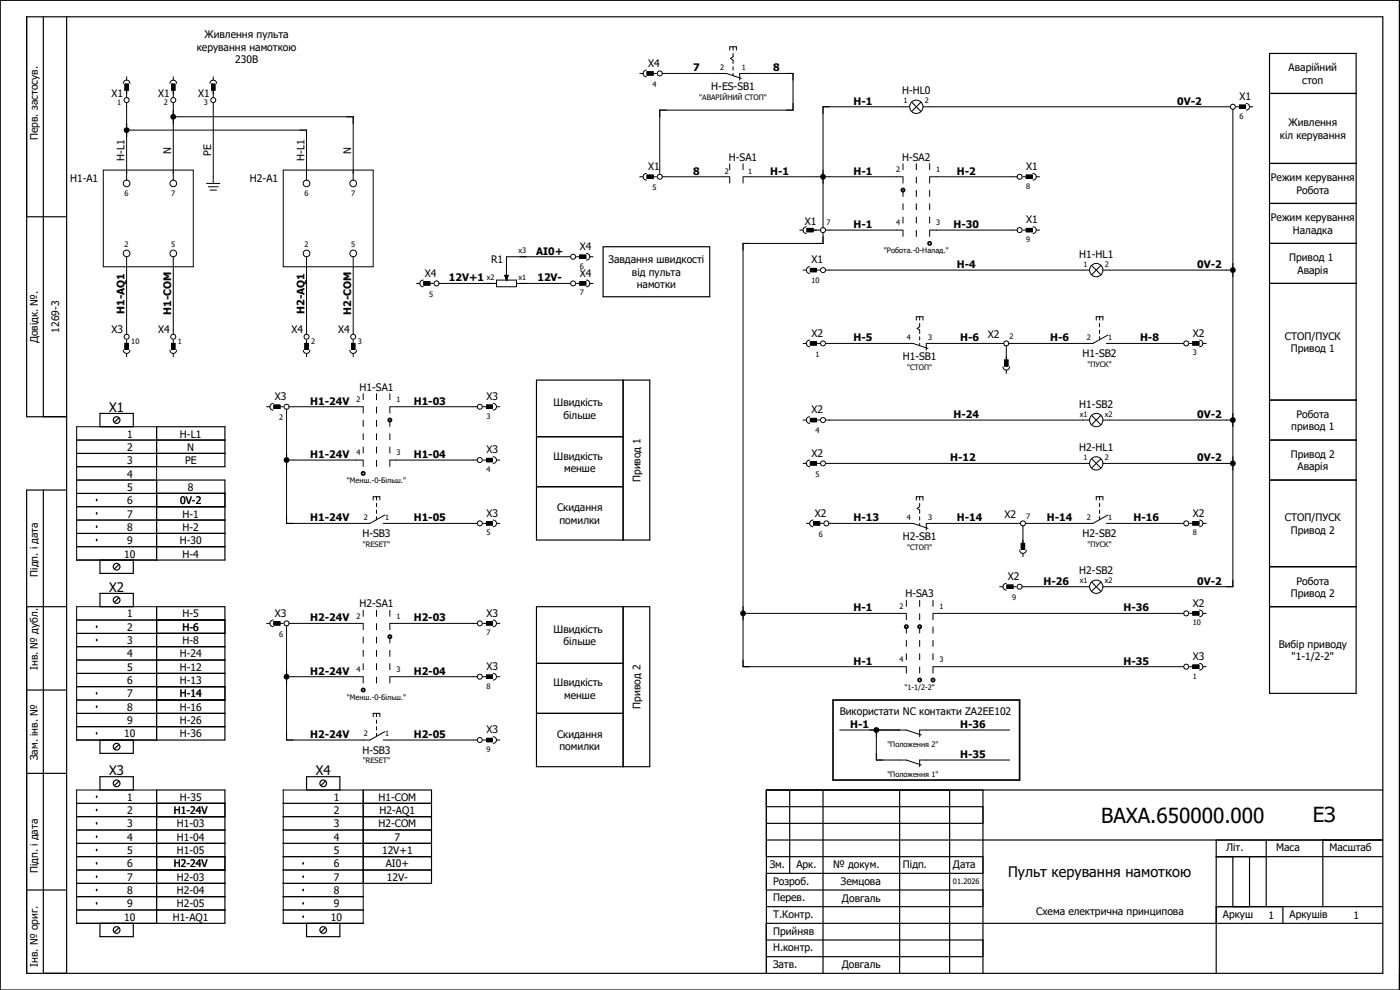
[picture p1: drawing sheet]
<svg xmlns="http://www.w3.org/2000/svg" width="420mm" height="297mm" viewBox="0 0 420 297" stroke-linecap="round" stroke-linejoin="round" font-family="sans-serif">
<g fill="none" stroke="#000" stroke-width=".35">
<path d="M0 0h420v297h-420zM13 5v120M20 5v287M381 16h26v192h-26zM381 28h26M381 49h26M8 65h12M181 74h32v15h-32zM381 61h26M381 73h26M381 85h26M161 114h34v48h-34z"/>
<path d="M187 114v48M20 125h-12v-120h407v287h-407v-145h12M30 124h10v4h-10zM35.6 125.4l-1.2 1.3M47 128h20.5v12h-20.5zM47 132h20.5M47 136h20.5M161 131h26M381 132h26M381 120h26M13 147v145M47 148h20.5"/>
<path d="M47 152h20.5M47 156h20.5M161 146h26M381 144h26M23 168h44.5v-24h-20.5v24M30 178h10v4h-10zM30 168v4h10v-4M35.6 169.4l-1.2 1.3M35.6 179.4l-1.2 1.3M47 160h20.5M47 164h20.5M381 170h26"/>
<path d="M8 182h12M47 186h20.5M47 190h20.5M47 194h20.5M47 198h20.5M161 182h34v48h-34zM161 199h26M187 182v48M381 182h26M8 207h12M47 202h20.5M47 206h20.5"/>
<path d="M47 210h20.5M47 214h20.5M47 218h20.5M161 214h26M8 232h12M23 222h44.5v-40h-20.5v40M30 233h10v4h-10zM30 222v4h10v-4M35.6 223.4l-1.2 1.3M35.6 234.4l-1.2 1.3M92 233h10v4h-10zM97.6 234.4l-1.2 1.3"/>
<path d="M109 237h20.5v28h-20.5zM237 237v25M247 237v55M270 237v55M285 237v55M295 237v55M415 237h-185v55M47 257h20.5M47 241h20.5M47 245h20.5M47 249h20.5M47 253h20.5"/>
<path d="M109 257h20.5M109 241h20.5M109 245h20.5M109 249h20.5M109 253h20.5M230 252h185M230 242h65M230 247h65M230 257h65M365 257h50M365 252v40M370 257v15"/>
<path d="M375 257v15M380 252v20M397 252v20M8 267h12M23 277h44.5v-40h-20.5v40M30 277v4h10v-4M35.6 278.4l-1.2 1.3M47 261h20.5M47 265h20.5M47 269h20.5M47 273h20.5M85 277h24"/>
<path d="M92 277v4h10v-4M97.6 278.4l-1.2 1.3M109 261h20.5M230 277h185M230 262h65M230 267h65M230 272h65M365 272h50M385 272v5M230 282h65M230 287h65"/>
<circle cx="35" cy="126" r="1"/>
<circle cx="35" cy="170" r="1"/>
<circle cx="35" cy="180" r="1"/>
<circle cx="35" cy="235" r="1"/>
<circle cx="35" cy="224" r="1"/>
<circle cx="97" cy="235" r="1"/>
<circle cx="35" cy="279" r="1"/>
<circle cx="97" cy="279" r="1"/>
</g>
<g fill="none" stroke="#000" stroke-width=".3">
<path d="M219 15v-1h2v1M220 16v1l-.8 .5 .8 .5v1M220 14v1M37 25a1 1 0 0 1 1-1 1 1 0 0 1 1 1M37.5 25.2h1v1.8h-1zM38 39h54v15M38 23v1M38 27v2.3M38 30.8v23.2M51 25a1 1 0 0 1 1-1 1 1 0 0 1 1 1M51.5 25.2h1v1.8h-1zM52 35h54v19"/>
<path d="M52 23v1M52 27v2.3M52 30.8v23.2M63 25a1 1 0 0 1 1-1 1 1 0 0 1 1 1M63.5 25.2h1v1.8h-1zM64 23v1M64 27v2.3M64 30.8v24.2M192 22h1M194 21a1 1 0 0 0-1 1 1 1 0 0 0 1 1M194.2 21.5h1.8v1h-1.8zM196 22h1"/>
<path d="M198.8 22h19.2l4.5 1.5M220 20v1M220 22v.7M222 24v-2h16v11h-40v19M273 32h-26v36.3M273.6 30.6l2.8 2.8M276.4 30.6l-2.8 2.8M277 32h92.2M370 32.8v143.2h-39M371 32h1M372 31.5h1.8v1h-1.8zM374 31a1 1 0 0 1 1 1 1 1 0 0 1-1 1"/>
<path d="M375 32h1M31 51h27v29h-27zM62 55h4M62.5 56h3M63 57h2M85 51h27v29h-27zM192 53h1M194 52a1 1 0 0 0-1 1 1 1 0 0 0 1 1M194.2 52.5h1.8v1h-1.8zM196 53h1M198.8 53h20.2M223 53h48"/>
<path d="M279 53h26.3M307 53h1M308 52.5h1.8v1h-1.8zM310 52a1 1 0 0 1 1 1 1 1 0 0 1-1 1M311 53h1M38 77v23.3M52 77v23.3M92 77v23.3M106 77v23.3M171.2 77h-19.2v7M173 77h1M174 76.5h1.8v1h-1.8z"/>
<path d="M176 76a1 1 0 0 1 1 1 1 1 0 0 1-1 1M177 77h1M240 69h1M242 68a1 1 0 0 0-1 1 1 1 0 0 0 1 1M242.2 68.5h1.8v1h-1.8zM244 69h2.2M247 69.8v3.2h-24v127h49M247.8 69h23.2M279 69h26.3M307 69h1M308 68.5h1.8v1h-1.8zM310 68a1 1 0 0 1 1 1 1 1 0 0 1-1 1"/>
<path d="M311 69h1M327.6 79.6l2.8 2.8M330.4 79.6l-2.8 2.8M125 85h1M127 84a1 1 0 0 0-1 1 1 1 0 0 0 1 1M127.2 84.5h1.8v1h-1.8zM129 85h1M131.8 85h17.2M149 84h6v2h-6zM151.5 82.6h1l-.5 1.4zM152 84h.1M155 85h16.2"/>
<path d="M173 85h1M174 84.5h1.8v1h-1.8zM176 84a1 1 0 0 1 1 1 1 1 0 0 1-1 1M177 85h1M241 81h1M243 80a1 1 0 0 0-1 1 1 1 0 0 0 1 1M243.2 80.5h1.8v1h-1.8zM245 81h1M247.8 81h79.2M275 96v-1h2v1M276 97v1l-.8 .5 .8 .5v1M276 95v1"/>
<path d="M329 96v-1h2v1M330 95v1M330 97v1M330 99v1M331 81h39M37 105a1 1 0 0 0 1 1 1 1 0 0 0 1-1M37.5 103h1v1.8h-1zM38 102v1M38 106v1M51 105a1 1 0 0 0 1 1 1 1 0 0 0 1-1M51.5 103h1v1.8h-1zM52 102v1"/>
<path d="M52 106v1M91 105a1 1 0 0 0 1 1 1 1 0 0 0 1-1M91.5 103h1v1.8h-1zM92 102v1M92 106v1M105 105a1 1 0 0 0 1 1 1 1 0 0 0 1-1M105.5 103h1v1.8h-1zM106 102v1M106 106v1M241 103h1M243 102a1 1 0 0 0-1 1 1 1 0 0 0 1 1M243.2 102.5h1.8v1h-1.8z"/>
<path d="M245 103h1M247.8 103h26.2l4.5 1.5M276 101v1M276 103v.7M301 110a1 1 0 0 0 1 1 1 1 0 0 0 1-1M301.3 103h-23.3v2M301.5 108h1v1.8h-1zM302 103.8v4.2M302 111v1M330 101v.9M332 103h23.3M332.5 100.5l-4.5 2.5h-25.2"/>
<path d="M357 103h1M358 102.5h1.8v1h-1.8zM360 102a1 1 0 0 1 1 1 1 1 0 0 1-1 1M361 103h1M23 132h24M23 128h24v40h-24zM23 136h24M80 122h1M82 121a1 1 0 0 0-1 1 1 1 0 0 0 1 1M82.2 121.5h1.8v1h-1.8zM84 122h1M86 122.8v34.2h25l4.5-2.5"/>
<path d="M86 138h23M86.8 122h22.2M117 138h26.2M117 122h26.2M145 138h1M145 122h1M146 137.5h1.8v1h-1.8zM146 121.5h1.8v1h-1.8zM148 121a1 1 0 0 1 1 1 1 1 0 0 1-1 1M148 137a1 1 0 0 1 1 1 1 1 0 0 1-1 1M149 138h1M149 122h1"/>
<path d="M241 126h1M241 139h1M243 125a1 1 0 0 0-1 1 1 1 0 0 0 1 1M243 138a1 1 0 0 0-1 1 1 1 0 0 0 1 1M243.2 125.5h1.8v1h-1.8zM243.2 138.5h1.8v1h-1.8zM245 126h1M245 139h1M247.8 126h79.2M247.8 139h79.2M327.6 124.6l2.8 2.8M327.6 137.6l2.8 2.8"/>
<path d="M330.4 124.6l-2.8 2.8M330.4 137.6l-2.8 2.8M331 126h39M331 139h39M23 140h24M23 144h24M23 148h24M23 152h24M23 156h24M112 150v-1h2v1M113 149v1M113 151v1"/>
<path d="M113 153v1M113 155v.9M115 157h28.2M145 157h1M146 156.5h1.8v1h-1.8zM148 156a1 1 0 0 1 1 1 1 1 0 0 1-1 1M149 157h1M242 157h1M244 156a1 1 0 0 0-1 1 1 1 0 0 0 1 1M244.2 156.5h1.8v1h-1.8zM246 157h1M248.7 157h25.3l4.5 1.5"/>
<path d="M275 150v-1h2v1M276 149v1M276 151v1l-.8 .5 .8 .5v1M276 155v1M276 157v.7M306.2 157h-28.2v2M307 157.8v5.2M329 150v-1h2v1M330 149v1M330 151v1M330 153v1M330 155v.9"/>
<path d="M332 157h23.3M332.5 154.5l-4.5 2.5h-20.3M357 157h1M358 156.5h1.8v1h-1.8zM360 156a1 1 0 0 1 1 1 1 1 0 0 1-1 1M361 157h1M23 160h24M23 164h24M300 176h1M302 175a1 1 0 0 0-1 1 1 1 0 0 0 1 1M302.2 175.5h1.8v1h-1.8zM304 176h1"/>
<path d="M306 165a1 1 0 0 0 1 1 1 1 0 0 0 1-1M306.5 163h1v1.8h-1zM306.8 176h20.2M307 166v1M327.6 174.6l2.8 2.8M330.4 174.6l-2.8 2.8M23 182h24v40h-24zM23 186h24M23 190h24M23 194h24M23 198h24M80 187h1"/>
<path d="M82 186a1 1 0 0 0-1 1 1 1 0 0 0 1 1M82.2 186.5h1.8v1h-1.8zM84 187h1M86 187.8v34.2h25l4.5-2.5M86.8 187h22.2M117 187h26.2M145 187h1M146 186.5h1.8v1h-1.8zM148 186a1 1 0 0 1 1 1 1 1 0 0 1-1 1M149 187h1M223 184h49M280 184h75.3"/>
<path d="M357 184h1M358 183.5h1.8v1h-1.8zM358 199.5h1.8v1h-1.8zM360 183a1 1 0 0 1 1 1 1 1 0 0 1-1 1M360 199a1 1 0 0 1 1 1 1 1 0 0 1-1 1M361 184h1M23 202h24M23 206h24M23 210h24M23 214h24M23 218h24M86 203h23"/>
<path d="M112 215v-1h2v1M113 214v1M113 216v1M113 218v1M117 203h26.2M145 203h1M146 202.5h1.8v1h-1.8zM148 202a1 1 0 0 1 1 1 1 1 0 0 1-1 1M149 203h1M252 219h20l4.5 1.5M263 219v9h9l4.5 1.5M280 200h75.3"/>
<path d="M303 219h-27v2M357 200h1M361 200h1M23 237h24v40h-24zM85 237h24v40h-24zM113 220v.9M115 222h28.2M145 222h1M146 221.5h1.8v1h-1.8zM148 221a1 1 0 0 1 1 1 1 1 0 0 1-1 1M149 222h1M303 228h-27v2"/>
<path d="M23 241h24M23 245h24M23 249h24M23 253h24M23 257h24M85 241h24M85 245h24M85 249h24M85 253h24M85 257h24M23 261h24M23 265h24"/>
<path d="M23 269h24M23 273h24M85 261h24M85 265h24M85 269h24M85 273h24"/>
<circle cx="38" cy="30" r=".75"/>
<circle cx="52" cy="30" r=".75"/>
<circle cx="64" cy="30" r=".75"/>
<circle cx="198" cy="22" r=".75"/>
<circle cx="275" cy="32" r="2"/>
<circle cx="370" cy="32" r=".75"/>
<circle cx="38" cy="55" r="1"/>
<circle cx="52" cy="55" r="1"/>
<circle cx="92" cy="55" r="1"/>
<circle cx="106" cy="55" r="1"/>
<circle cx="198" cy="53" r=".75"/>
<circle cx="306" cy="53" r=".75"/>
<circle cx="38" cy="76" r="1"/>
<circle cx="52" cy="76" r="1"/>
<circle cx="92" cy="76" r="1"/>
<circle cx="106" cy="76" r="1"/>
<circle cx="172" cy="77" r=".75"/>
<circle cx="247" cy="69" r=".75"/>
<circle cx="306" cy="69" r=".75"/>
<circle cx="131" cy="85" r=".75"/>
<circle cx="172" cy="85" r=".75"/>
<circle cx="247" cy="81" r=".75"/>
<circle cx="329" cy="81" r="2"/>
<circle cx="38" cy="101" r=".75"/>
<circle cx="52" cy="101" r=".75"/>
<circle cx="92" cy="101" r=".75"/>
<circle cx="106" cy="101" r=".75"/>
<circle cx="247" cy="103" r=".75"/>
<circle cx="302" cy="103" r=".75"/>
<circle cx="356" cy="103" r=".75"/>
<circle cx="86" cy="122" r=".75"/>
<circle cx="144" cy="122" r=".75"/>
<circle cx="144" cy="138" r=".75"/>
<circle cx="247" cy="126" r=".75"/>
<circle cx="247" cy="139" r=".75"/>
<circle cx="329" cy="126" r="2"/>
<circle cx="329" cy="139" r="2"/>
<circle cx="144" cy="157" r=".75"/>
<circle cx="248" cy="157" r=".75"/>
<circle cx="307" cy="157" r=".75"/>
<circle cx="356" cy="157" r=".75"/>
<circle cx="306" cy="176" r=".75"/>
<circle cx="329" cy="176" r="2"/>
<circle cx="86" cy="187" r=".75"/>
<circle cx="144" cy="187" r=".75"/>
<circle cx="356" cy="184" r=".75"/>
<circle cx="144" cy="203" r=".75"/>
<circle cx="356" cy="200" r=".75"/>
<circle cx="144" cy="222" r=".75"/>
</g>
<g fill="none" stroke="#000" stroke-width=".5">
<path d="M29 149.9v.3M29 153.9v.3M29 157.9v.3M29 161.9v.3M29 187.9v.3M29 191.9v.3M29 207.9v.3M29 211.9v.3M29 219.9v.3M250 210h56v24h-56zM29 238.9v.3M29 242.9v.3"/>
<path d="M29 246.9v.3M29 250.9v.3M29 254.9v.3M29 258.9v.3M91 258.9v.3M29 262.9v.3M29 266.9v.3M29 270.9v.3M91 262.9v.3M91 266.9v.3M91 270.9v.3M91 274.9v.3"/>
<circle cx="271" cy="57" r=".49"/>
<circle cx="279" cy="73" r=".49"/>
<circle cx="117" cy="126" r=".49"/>
<circle cx="109" cy="142" r=".49"/>
<circle cx="117" cy="191" r=".49"/>
<circle cx="272" cy="188" r=".49"/>
<circle cx="276" cy="188" r=".49"/>
<circle cx="109" cy="207" r=".49"/>
<circle cx="276" cy="204" r=".49"/>
<circle cx="280" cy="204" r=".49"/>
</g>
<g fill="none" stroke="#000" stroke-width=".3" stroke-dasharray="2 2" stroke-linecap="butt">
<path d="M219 49v8M223 49v8M271 57v8M271 49v8M275 57v8M275 49v8M279 57v8M279 49v8M271 65v8M275 65v8M279 65v8M109 118v8"/>
<path d="M113 118v8M117 118v8M109 126v8M109 134v8M113 126v8M113 134v8M117 126v8M117 134v8M109 191v8M109 183v8M109 199v8M113 191v8"/>
<path d="M113 183v8M113 199v8M117 191v8M117 183v8M117 199v8M272 188v8M272 180v8M272 196v8M276 188v8M276 180v8M276 196v8M280 188v8"/>
<path d="M280 180v8M280 196v8"/>
</g>
<g fill="#000">
<circle cx="38" cy="39" r=".88"/>
<circle cx="52" cy="35" r=".88"/>
<circle cx="247" cy="53" r=".88"/>
<circle cx="370" cy="81" r=".88"/>
<circle cx="86" cy="138" r=".88"/>
<circle cx="370" cy="126" r=".88"/>
<circle cx="370" cy="139" r=".87"/>
<circle cx="223" cy="184" r=".87"/>
<circle cx="86" cy="203" r=".88"/>
<circle cx="263" cy="219" r=".88"/>
</g>
<g fill="#000" stroke="#000" stroke-width=".3">
<path d="M37.5 25.2h1v1.8h-1zM51.5 25.2h1v1.8h-1zM63.5 25.2h1v1.8h-1zM194.2 21.5h1.8v1h-1.8zM372 31.5h1.8v1h-1.8zM194.2 52.5h1.8v1h-1.8zM308 52.5h1.8v1h-1.8zM174 76.5h1.8v1h-1.8zM242.2 68.5h1.8v1h-1.8zM308 68.5h1.8v1h-1.8zM127.2 84.5h1.8v1h-1.8zM151.5 82.6h1l-.5 1.4z"/>
<path d="M174 84.5h1.8v1h-1.8zM243.2 80.5h1.8v1h-1.8zM37.5 103h1v1.8h-1zM51.5 103h1v1.8h-1zM91.5 103h1v1.8h-1zM105.5 103h1v1.8h-1zM243.2 102.5h1.8v1h-1.8zM301.5 108h1v1.8h-1zM358 102.5h1.8v1h-1.8zM82.2 121.5h1.8v1h-1.8zM146 121.5h1.8v1h-1.8zM146 137.5h1.8v1h-1.8z"/>
<path d="M243.2 125.5h1.8v1h-1.8zM243.2 138.5h1.8v1h-1.8zM146 156.5h1.8v1h-1.8zM244.2 156.5h1.8v1h-1.8zM358 156.5h1.8v1h-1.8zM302.2 175.5h1.8v1h-1.8zM306.5 163h1v1.8h-1zM82.2 186.5h1.8v1h-1.8zM146 186.5h1.8v1h-1.8zM358 183.5h1.8v1h-1.8zM146 202.5h1.8v1h-1.8zM358 199.5h1.8v1h-1.8z"/>
<path d="M146 221.5h1.8v1h-1.8z"/>
</g>
<g font-size="6.2">
<text x="330.5" y="246.8">ВАХА.650000.000</text>
<text x="394" y="246.8">ЕЗ</text>
</g>
<text font-size="4.3" x="302.5" y="263.3">Пульт керування намоткою</text>
<g font-size="3.9">
<text x="32.8" y="123.6">X1</text>
<text x="32.8" y="177.6">X2</text>
<text x="32.8" y="232.6">X3</text>
<text x="94.8" y="232.6">X4</text>
</g>
<g font-size="3.1">
<text x="61.4" y="11.5">Живлення пульта</text>
<text x="59" y="15.3">керування намоткою</text>
<text x="70.5" y="19">230В</text>
<text x="194.5" y="20">X4</text>
<text x="208" y="21.4">7</text>
<text x="232" y="21.4">8</text>
<text x="386.7" y="21.4">Аварійний</text>
<text x="33.5" y="29">X1</text>
<text x="47.5" y="29">X1</text>
<text x="59.5" y="29">X1</text>
<text x="213.5" y="27.1">Н-ES-SB1</text>
<text x="270.7" y="28.3">Н-HL0</text>
<text x="390.8" y="25.1">стоп</text>
<text x="256.2" y="31.4">Н-1</text>
<text x="353.3" y="31.4">0V-2</text>
<text x="372" y="30">X1</text>
<text x="384.1" y="41.6">кіл керування</text>
<text x="386.7" y="37.9">Живлення</text>
<text x="11.4" y="42" transform="rotate(-90 11.4 42)">Перв. застосув.</text>
<text x="51.4" y="46.1" transform="rotate(-90 51.4 46.1)">N</text>
<text x="63.4" y="46.8" transform="rotate(-90 63.4 46.8)">PE</text>
<text x="105.4" y="46.1" transform="rotate(-90 105.4 46.1)">N</text>
<text x="37.4" y="48.3" transform="rotate(-90 37.4 48.3)">Н-L1</text>
<text x="91.4" y="48.3" transform="rotate(-90 91.4 48.3)">Н-L1</text>
<text x="194.5" y="51">X1</text>
<text x="208" y="52.4">8</text>
<text x="218.7" y="48.3">Н-SА1</text>
<text x="231.2" y="52.4">Н-1</text>
<text x="256.2" y="52.4">Н-1</text>
<text x="270.7" y="48.3">Н-SA2</text>
<text x="287.2" y="52.4">Н-2</text>
<text x="308" y="51">X1</text>
<text x="21" y="54.6">Н1-A1</text>
<text x="75" y="54.6">Н2-A1</text>
<text x="381.4" y="54.4">Режим керування</text>
<text x="389.1" y="58.1">Робота</text>
<text x="241.5" y="67.4">X1</text>
<text x="256.2" y="68.4">Н-1</text>
<text x="286.2" y="68.4">Н-30</text>
<text x="308" y="67">X1</text>
<text x="381.4" y="66.4">Режим керування</text>
<text x="388" y="70.1">Наладка</text>
<text x="160.9" y="76.4">AI0+</text>
<text x="174" y="75">X4</text>
<text x="323.9" y="77.3">Н1-HL1</text>
<text x="127.5" y="83">X4</text>
<text x="147.4" y="79">R1</text>
<text x="174" y="83">X4</text>
<text x="182.6" y="79">Завдання швидкості</text>
<text x="189.7" y="82.8">від пульта</text>
<text x="243.5" y="79">X1</text>
<text x="287.2" y="80.4">Н-4</text>
<text x="359.3" y="80.4">0V-2</text>
<text x="386.9" y="78.4">Привод 1</text>
<text x="389.4" y="82.1">Аварія</text>
<text x="134.7" y="84.4">12V+1</text>
<text x="161.3" y="84.4">12V-</text>
<text x="191.1" y="86.5">намотки</text>
<text x="37.4" y="94.1" transform="rotate(-90 37.4 94.1)">Н1-AQ1</text>
<text x="51.4" y="94.5" transform="rotate(-90 51.4 94.5)">Н1-COM</text>
<text x="91.4" y="94.1" transform="rotate(-90 91.4 94.1)">Н2-AQ1</text>
<text x="105.4" y="94.5" transform="rotate(-90 105.4 94.5)">Н2-COM</text>
<text x="17.7" y="99.8" transform="rotate(-90 17.7 99.8)">1269-3</text>
<text x="33.5" y="100">X3</text>
<text x="47.5" y="100">X4</text>
<text x="87.5" y="100">X4</text>
<text x="101.5" y="100">X4</text>
<text x="243.5" y="101">X2</text>
<text x="296.5" y="101.4">X2</text>
<text x="358" y="101">X2</text>
<text x="385.6" y="101.9">СТОП/ПУСК</text>
<text x="11.4" y="103" transform="rotate(-90 11.4 103)">Довідк. №.</text>
<text x="256.2" y="102.4">Н-5</text>
<text x="288.2" y="102.4">Н-6</text>
<text x="315.2" y="102.4">Н-6</text>
<text x="324.9" y="107.1">Н1-SB2</text>
<text x="342.2" y="102.4">Н-8</text>
<text x="387.4" y="105.6">Привод 1</text>
<text x="270.9" y="108.1">Н1-SB1</text>
<text x="107.9" y="117.3">Н1-SA1</text>
<text x="82.5" y="120">X3</text>
<text x="93.1" y="121.4">Н1-24V</text>
<text x="124.2" y="121.4">Н1-03</text>
<text x="146" y="120">X3</text>
<text x="166.2" y="121.9">Швидкість</text>
<text x="169.1" y="125.6">більше</text>
<text x="243.5" y="124">X2</text>
<text x="286.2" y="125.4">Н-24</text>
<text x="323.9" y="122.3">Н1-SB2</text>
<text x="359.3" y="125.4">0V-2</text>
<text x="389.1" y="125.4">Робота</text>
<text x="38.2" y="131.3">1</text>
<text x="54" y="131.3">Н-L1</text>
<text x="387.5" y="129.1">привод 1</text>
<text x="38.2" y="135.3">2</text>
<text x="56.2" y="135.3">N</text>
<text x="93.1" y="137.4">Н1-24V</text>
<text x="124.2" y="137.4">Н1-04</text>
<text x="146" y="136">X3</text>
<text x="166.2" y="137.9">Швидкість</text>
<text x="243.5" y="137">X2</text>
<text x="323.9" y="135.3">Н2-HL1</text>
<text x="387.4" y="137.4">Привод 2</text>
<text x="38.2" y="139.3">3</text>
<text x="38.2" y="143.3">4</text>
<text x="55.5" y="139.3">PE</text>
<text x="169.3" y="141.6">менше</text>
<text x="285.2" y="138.4">Н-12</text>
<text x="359.3" y="138.4">0V-2</text>
<text x="389.4" y="141.1">Аварія</text>
<text x="38.2" y="147.3">5</text>
<text x="56.4" y="147.3">8</text>
<text x="192.2" y="144.7" transform="rotate(-90 192.2 144.7)">Привод 1</text>
<text x="38.2" y="151.3">6</text>
<text x="38.2" y="155.3">7</text>
<text x="54.1" y="151.3">0V-2</text>
<text x="54.8" y="155.3">Н-1</text>
<text x="146" y="155">X3</text>
<text x="167.2" y="153.4">Скидання</text>
<text x="244.5" y="155">X2</text>
<text x="301.5" y="155.4">X2</text>
<text x="358" y="155">X2</text>
<text x="38.2" y="159.3">8</text>
<text x="54.8" y="159.3">Н-2</text>
<text x="93.1" y="156.4">Н1-24V</text>
<text x="108.8" y="161.1">Н-SB3</text>
<text x="124.2" y="156.4">Н1-05</text>
<text x="167.9" y="157.1">помилки</text>
<text x="256.2" y="156.4">Н-13</text>
<text x="287.2" y="156.4">Н-14</text>
<text x="314.2" y="156.4">Н-14</text>
<text x="324.9" y="161.1">Н2-SB2</text>
<text x="340.2" y="156.4">Н-16</text>
<text x="385.6" y="156.4">СТОП/ПУСК</text>
<text x="387.4" y="160.1">Привод 2</text>
<text x="37.3" y="167.3">10</text>
<text x="38.2" y="163.3">9</text>
<text x="53.9" y="163.3">Н-30</text>
<text x="54.8" y="167.3">Н-4</text>
<text x="270.9" y="162.1">Н2-SB1</text>
<text x="11.4" y="173" transform="rotate(-90 11.4 173)">Підп. і дата</text>
<text x="323.9" y="172.3">Н2-SB2</text>
<text x="271.7" y="179.3">Н-SA3</text>
<text x="302.5" y="174">X2</text>
<text x="313.2" y="175.4">Н-26</text>
<text x="359.3" y="175.4">0V-2</text>
<text x="387.4" y="179.1">Привод 2</text>
<text x="389.1" y="175.4">Робота</text>
<text x="38.2" y="185.3">1</text>
<text x="54.8" y="185.3">Н-5</text>
<text x="82.5" y="185">X3</text>
<text x="107.9" y="182.3">Н2-SA1</text>
<text x="146" y="185">X3</text>
<text x="256.2" y="183.4">Н-1</text>
<text x="337.2" y="183.4">Н-36</text>
<text x="358" y="182">X2</text>
<text x="38.2" y="189.3">2</text>
<text x="54.8" y="189.3">Н-6</text>
<text x="93.1" y="186.4">Н2-24V</text>
<text x="124.2" y="186.4">Н2-03</text>
<text x="166.2" y="189.9">Швидкість</text>
<text x="38.2" y="193.3">3</text>
<text x="38.2" y="197.3">4</text>
<text x="53.9" y="197.3">Н-24</text>
<text x="54.8" y="193.3">Н-8</text>
<text x="169.1" y="193.6">більше</text>
<text x="383.8" y="194.4">Вибір приводу</text>
<text x="11.4" y="201" transform="rotate(-90 11.4 201)">Інв. № дубл.</text>
<text x="38.2" y="201.3">5</text>
<text x="53.9" y="201.3">Н-12</text>
<text x="93.1" y="202.4">Н2-24V</text>
<text x="124.2" y="202.4">Н2-04</text>
<text x="146" y="201">X3</text>
<text x="256.2" y="199.4">Н-1</text>
<text x="337.2" y="199.4">Н-35</text>
<text x="358" y="198">X3</text>
<text x="387.6" y="198.1">&quot;1-1/2-2&quot;</text>
<text x="38.2" y="205.3">6</text>
<text x="38.2" y="209.3">7</text>
<text x="53.9" y="205.3">Н-13</text>
<text x="53.9" y="209.3">Н-14</text>
<text x="166.2" y="205.9">Швидкість</text>
<text x="169.3" y="209.6">менше</text>
<text x="38.2" y="213.3">8</text>
<text x="53.9" y="213.3">Н-16</text>
<text x="192.2" y="212.7" transform="rotate(-90 192.2 212.7)">Привод 2</text>
<text x="252" y="214.4">Використати NC контакти ZA2EE102</text>
<text x="37.3" y="221.3">10</text>
<text x="38.2" y="217.3">9</text>
<text x="53.9" y="217.3">Н-26</text>
<text x="53.9" y="221.3">Н-36</text>
<text x="93.1" y="221.4">Н2-24V</text>
<text x="124.2" y="221.4">Н2-05</text>
<text x="146" y="220">X3</text>
<text x="167.2" y="221.4">Скидання</text>
<text x="255.2" y="218.4">Н-1</text>
<text x="288.2" y="218.4">Н-36</text>
<text x="108.8" y="226.1">Н-SB3</text>
<text x="167.9" y="225.1">помилки</text>
<text x="288.2" y="227.4">Н-35</text>
<text x="11.4" y="228" transform="rotate(-90 11.4 228)">Зам. інв. №</text>
<text x="38.2" y="240.3">1</text>
<text x="38.2" y="244.3">2</text>
<text x="52.2" y="244.3">Н1-24V</text>
<text x="53.9" y="240.3">Н-35</text>
<text x="100.2" y="240.3">1</text>
<text x="100.2" y="244.3">2</text>
<text x="113.6" y="240.3">Н1-COM</text>
<text x="113.9" y="244.3">Н2-AQ1</text>
<text x="38.2" y="248.3">3</text>
<text x="53.1" y="248.3">Н1-03</text>
<text x="100.2" y="248.3">3</text>
<text x="113.6" y="248.3">Н2-COM</text>
<text x="38.2" y="252.3">4</text>
<text x="38.2" y="256.3">5</text>
<text x="53.1" y="252.3">Н1-04</text>
<text x="53.1" y="256.3">Н1-05</text>
<text x="100.2" y="252.3">4</text>
<text x="100.2" y="256.3">5</text>
<text x="114.6" y="256.3">12V+1</text>
<text x="118.4" y="252.3">7</text>
<text x="368" y="255.4">Літ.</text>
<text x="383" y="255.4">Маса</text>
<text x="399" y="255.4">Масштаб</text>
<text x="11.4" y="262" transform="rotate(-90 11.4 262)">Підп. і дата</text>
<text x="38.2" y="260.3">6</text>
<text x="52.2" y="260.3">Н2-24V</text>
<text x="100.2" y="260.3">6</text>
<text x="115.8" y="260.3">AI0+</text>
<text x="231" y="260.4">Зм.</text>
<text x="239" y="260.4">Арк.</text>
<text x="250" y="260.4">№ докум.</text>
<text x="271" y="260.4">Підп.</text>
<text x="286" y="260.4">Дата</text>
<text x="38.2" y="264.3">7</text>
<text x="38.2" y="268.3">8</text>
<text x="53.1" y="264.3">Н2-03</text>
<text x="53.1" y="268.3">Н2-04</text>
<text x="100.2" y="264.3">7</text>
<text x="100.2" y="268.3">8</text>
<text x="116.1" y="264.3">12V-</text>
<text x="232" y="265.4">Розроб.</text>
<text x="252.4" y="265.6">Земцова</text>
<text x="38.2" y="272.3">9</text>
<text x="53.1" y="272.3">Н2-05</text>
<text x="100.2" y="272.3">9</text>
<text x="232" y="270.4">Перев.</text>
<text x="232" y="275.4">Т.Контр.</text>
<text x="252.7" y="270.7">Довгаль</text>
<text x="311" y="274.4">Схема електрична принципова</text>
<text x="367" y="275.4">Аркуш</text>
<text x="380.7" y="275.8">1</text>
<text x="387" y="275.4">Аркушів</text>
<text x="406.2" y="275.8">1</text>
<text x="37.3" y="276.3">10</text>
<text x="51.9" y="276.3">Н1-AQ1</text>
<text x="99.3" y="276.3">10</text>
<text x="232" y="280.4">Прийняв</text>
<text x="232" y="285.4">Н.контр.</text>
<text x="11.4" y="290" transform="rotate(-90 11.4 290)">Інв. № ориг.</text>
<text x="232" y="290.4">Затв.</text>
<text x="252.7" y="290.5">Довгаль</text>
</g>
<g font-size="2.2">
<text x="216.2" y="21">2</text>
<text x="222.6" y="21">1</text>
<text x="195.8" y="26">4</text>
<text x="35.2" y="31.4">1</text>
<text x="49.2" y="31.4">2</text>
<text x="61.2" y="31.4">3</text>
<text x="209.8" y="30">&quot;АВАРІЙНИЙ СТОП&quot;</text>
<text x="271.2" y="31">1</text>
<text x="277.6" y="31">2</text>
<text x="372" y="35.6">6</text>
<text x="217.5" y="52.1">2</text>
<text x="224.5" y="52.1">1</text>
<text x="269" y="51.6">2</text>
<text x="281" y="51.6">1</text>
<text x="37.4" y="58.8">6</text>
<text x="51.4" y="58.8">7</text>
<text x="91.4" y="58.8">6</text>
<text x="105.4" y="58.8">7</text>
<text x="195.8" y="57">5</text>
<text x="308" y="56.6">8</text>
<text x="248" y="67.6">7</text>
<text x="269" y="67.6">4</text>
<text x="281" y="67.6">3</text>
<text x="37.4" y="74.1">2</text>
<text x="51.4" y="74.1">5</text>
<text x="91.4" y="74.1">2</text>
<text x="105.4" y="74.1">5</text>
<text x="155.6" y="76">x3</text>
<text x="265.3" y="75.9">&quot;Робота.-0-Налад.&quot;</text>
<text x="308" y="72.6">9</text>
<text x="146.1" y="84">x2</text>
<text x="155.6" y="84">x1</text>
<text x="174" y="80.6">6</text>
<text x="325.2" y="80">1</text>
<text x="331.6" y="80">2</text>
<text x="128.8" y="89">5</text>
<text x="174" y="88.6">7</text>
<text x="243.6" y="85">10</text>
<text x="272.2" y="102">4</text>
<text x="278.6" y="102">3</text>
<text x="303" y="101.6">2</text>
<text x="326.2" y="102">2</text>
<text x="332.6" y="102">1</text>
<text x="39.4" y="103.3">10</text>
<text x="53.4" y="103.3">1</text>
<text x="93.4" y="103.3">2</text>
<text x="107.4" y="103.3">3</text>
<text x="244.8" y="107">1</text>
<text x="358" y="106.6">3</text>
<text x="272.2" y="111">&quot;СТОП&quot;</text>
<text x="326.4" y="110">&quot;ПУСК&quot;</text>
<text x="107" y="120.6">2</text>
<text x="119" y="120.6">1</text>
<text x="146" y="125.6">3</text>
<text x="324.1" y="125">x1</text>
<text x="331.6" y="125">x2</text>
<text x="83.8" y="126">2</text>
<text x="244.8" y="130">4</text>
<text x="107" y="136.6">4</text>
<text x="119" y="136.6">3</text>
<text x="325.2" y="138">1</text>
<text x="331.6" y="138">2</text>
<text x="146" y="141.6">4</text>
<text x="244.8" y="143">5</text>
<text x="104.1" y="144.9">&quot;Менш.-0-Більш.&quot;</text>
<text x="109.2" y="156">2</text>
<text x="115.6" y="156">1</text>
<text x="272.2" y="156">4</text>
<text x="278.6" y="156">3</text>
<text x="308" y="155.6">7</text>
<text x="326.2" y="156">2</text>
<text x="332.6" y="156">1</text>
<text x="146" y="160.6">5</text>
<text x="245.8" y="161">6</text>
<text x="358" y="160.6">8</text>
<text x="108.9" y="164">&quot;RESET&quot;</text>
<text x="272.2" y="165">&quot;СТОП&quot;</text>
<text x="326.4" y="164">&quot;ПУСК&quot;</text>
<text x="324.1" y="175">x1</text>
<text x="331.6" y="175">x2</text>
<text x="107" y="185.6">2</text>
<text x="119" y="185.6">1</text>
<text x="270" y="182.6">2</text>
<text x="282" y="182.6">1</text>
<text x="303.8" y="180">9</text>
<text x="83.8" y="191">6</text>
<text x="146" y="190.6">7</text>
<text x="358" y="187.6">10</text>
<text x="107" y="201.6">4</text>
<text x="119" y="201.6">3</text>
<text x="270" y="198.6">4</text>
<text x="282" y="198.6">3</text>
<text x="358" y="203.6">1</text>
<text x="104.1" y="209.9">&quot;Менш.-0-Більш.&quot;</text>
<text x="146" y="206.6">8</text>
<text x="271.4" y="206.9">&quot;1-1/2-2&quot;</text>
<text x="109.2" y="221">2</text>
<text x="115.6" y="221">1</text>
<text x="146" y="225.6">9</text>
<text x="266.3" y="224.3">&quot;Положення 2&quot;</text>
<text x="108.9" y="229">&quot;RESET&quot;</text>
<text x="266.3" y="233.3">&quot;Положення 1&quot;</text>
<text x="286" y="265.2">01.2026</text>
</g>
</svg>
